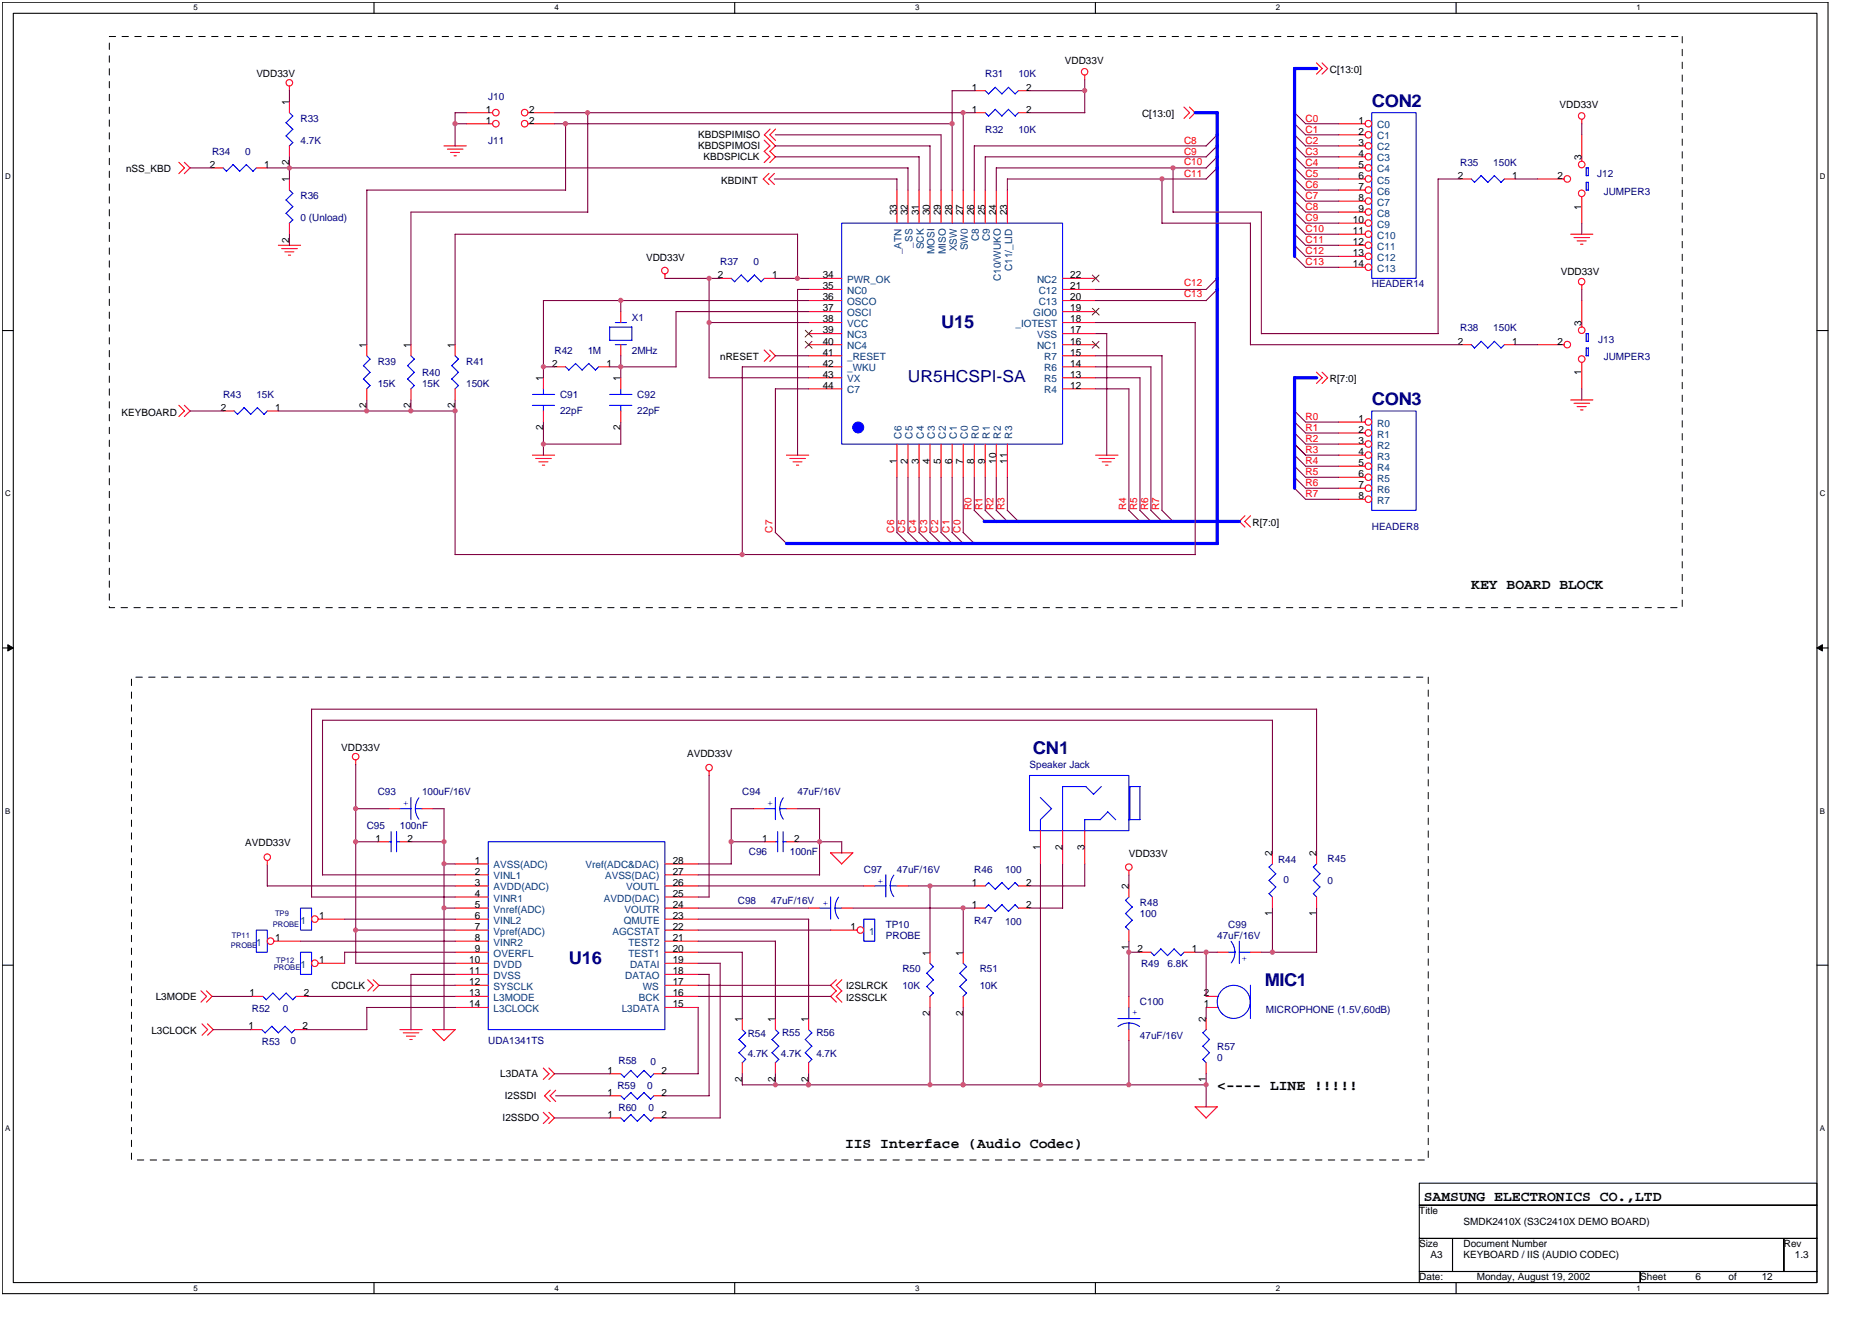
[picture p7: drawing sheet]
<svg xmlns="http://www.w3.org/2000/svg" width="297mm" height="210mm" viewBox="0 0 297 210" stroke-linecap="round" stroke-linejoin="round" font-family="sans-serif">
<path d="M.4 .4h289.7v204.8h-289.7zM2.1 2.1h286.2v201.4h-286.2z" fill="none" stroke="#000" stroke-width=".17"/>
<g fill="#fff">
<path d="M30.7 .5h.7v1.4h-.7z"/>
<path d="M30.7 203.7h.7v1.4h-.7z"/>
</g>
<path d="M59.3 .4v1.7M59.3 203.5v1.7" fill="none" stroke="#000" stroke-width=".17"/>
<g fill="#fff">
<path d="M88 .5h.6v1.4h-.6z"/>
<path d="M88 203.7h.6v1.4h-.6z"/>
</g>
<path d="M116.6 .4v1.7M116.6 203.5v1.7" fill="none" stroke="#000" stroke-width=".17"/>
<g fill="#fff">
<path d="M145.2 .5h.7v1.4h-.7z"/>
<path d="M145.2 203.7h.7v1.4h-.7z"/>
</g>
<path d="M173.8 .4v1.7M173.8 203.5v1.7" fill="none" stroke="#000" stroke-width=".17"/>
<g fill="#fff">
<path d="M202.4 .5h.7v1.4h-.7z"/>
<path d="M202.4 203.7h.7v1.4h-.7z"/>
</g>
<path d="M231 .4v1.7M231 203.5v1.7" fill="none" stroke="#000" stroke-width=".17"/>
<g fill="#fff">
<path d="M259.7 .5h.6v1.4h-.6z"/>
<path d="M259.7 203.7h.6v1.4h-.6z"/>
<path d="M.8 27.3h.9v1.4h-.9z"/>
<path d="M288.7 27.3h.9v1.4h-.9z"/>
<path d="M.8 77.6h.9v1.4h-.9z"/>
<path d="M288.7 77.6h.9v1.4h-.9z"/>
</g>
<path d="M.4 52.4h1.7M288.3 52.4h1.8" fill="none" stroke="#000" stroke-width=".17"/>
<g fill="#fff">
<path d="M.8 128h.8v1.4h-.8z"/>
<path d="M288.7 128h.9v1.4h-.9z"/>
</g>
<path d="M.4 102.8h1.7M288.3 102.8h1.8" fill="none" stroke="#000" stroke-width=".17"/>
<path d="M1.2 102.3l.9 .5-.9 .5zM288.3 102.8l.9-.5v1z" fill="#000" stroke="#000" stroke-width=".16"/>
<g fill="#fff">
<path d="M.8 178.3h.8v1.4h-.8z"/>
<path d="M288.7 178.3h.9v1.4h-.9z"/>
</g>
<path d="M.4 153.1h1.7M288.3 153.1h1.8M225.2 196.5h5.3v5.2h-5.3zM225.2 187.7h63.1v3.5h-63.1zM225.2 191.2h63.1v5.3h-63.1zM230.5 196.5h52.6v5.2h-52.6zM283.1 196.5h5.2v5.2h-5.2zM225.2 201.7h35.1v1.8h-35.1zM260.3 201.7h28v1.8h-28z" fill="none" stroke="#000" stroke-width=".17"/>
<path d="M17.3 5.8h249.6v90.6h-249.6zM20.9 107.4h205.7v76.6h-205.7z" fill="none" stroke="#000" stroke-width=".16" stroke-dasharray="1 1 1 1 1 1 1 1"/>
<g fill="none" stroke="#f00" stroke-width=".17">
<path d="M45.9 13.7v.7M45.9 16.1v1.8M74 17.9h4.2M74 19.6h4.2M83.8 17.9h4.2M83.8 19.6h4.2M154.6 17.9h1.7M154.6 14.4h1.7M161.6 17.9h1.8M161.6 14.4h1.8M172.1 11.9v.8M187.9 17l.9 .9-.9 .9"/>
<path d="M188.7 17l.9 .9-.9 .9M208.9 10l.9 .9-.9 .9M209.8 10l.9 .9-.9 .9M212.4 19.6h4.2M251 18.9v.8M28.4 25.8l.9 .8-.9 1M29.2 25.8l1 .8-1 1M33.6 26.6h1.8M40.7 26.6h1.7M44.2 38.9h3.5M44.7 39.4h2.5M45.2 40h1.4"/>
<path d="M45.9 23.1v1.8M45.9 28.4v1.8M45.9 35.4v1.8M70.5 23.1h3.5M71 23.7h2.5M71.5 24.2h1.4M72 24.7h.4M121.3 22.2l.9 .9-.9 .9M121.3 24l.9 .9-.9 .9M122 27.5l-.9 .9 .9 .9M122.1 22.2l.9 .9-.9 .9M122.1 24l.9 .9-.9 .9"/>
<path d="M122.2 20.5l-.9 .9 .9 .9M122.9 27.5l-.9 .9 .9 .9M123.1 20.5l-.9 .9 .9 .9M142.3 30.2v5.2M144.1 30.2v5.2M145.8 30.2v5.2M147.6 30.2v5.2M149.3 30.2v5.2M151.1 30.2v5.2M152.8 30.2v5.2M154.6 30.2v5.2M156.3 30.2v5.2"/>
<path d="M158.1 30.2v5.2M159.8 30.2v5.2M212.4 38.9h4.2M212.4 37.2h4.2M212.4 23.1h4.2M212.4 26.6h4.2M212.4 28.4h4.2M212.4 21.4h4.2M212.4 24.9h4.2M212.4 30.2h4.2M212.4 31.9h4.2M212.4 33.6h4.2"/>
<path d="M212.4 35.4h4.2M231.7 28.4h1.8M238.7 28.4h1.8M244 28.4h4.2M249.2 37.2h3.5M249.8 37.7h2.4M250.2 38.2h1.5M250.8 38.7h.4M251 21.4v4.2M251 31.2v4.2M45.8 40.5h.3M58.2 54.7v1.7"/>
<path d="M65.2 54.7v1.7M72.2 54.7v1.7M86.2 59.9v1.8M88 58.2h1.7M95 58.2h1.7M98.5 49.4v1.8M98.5 54.7v1.7M98.5 59.9v1.8M105.5 43.5v.7M114.3 44.2h1.7M121.3 55.5l.9 .9-.9 .9M121.3 44.2h1.7"/>
<path d="M122.1 55.5l.9 .9-.9 .9M128.3 58.2h5.3M128.3 59.9h5.3M128.3 56.4h5.3M128.3 54.7h5.3M128.3 52.9h5.3M128.3 51.2h5.3M128.3 49.4h5.3M128.3 47.7h5.3M128.3 45.9h5.3M128.3 44.2h5.3M168.6 58.2h5.3"/>
<path d="M168.6 59.9h5.3M168.6 56.4h5.3M168.6 54.7h5.3M168.6 52.9h5.3M168.6 51.2h5.3M168.6 49.4h5.3M168.6 47.7h5.3M168.6 45.9h5.3M168.6 44.2h5.3M208.9 59l.9 .9-.9 .9M209.8 59l.9 .9-.9 .9M212.4 40.7h4.2"/>
<path d="M212.4 42.4h4.2M231.7 54.7h1.8M238.7 54.7h1.8M244 54.7h4.2M251 45.2v.7M251 47.7v4.2M251 57.5v4.2M28.4 64.3l.9 .9-.9 .9M29.2 64.3l1 .9-1 .9M35.4 65.2h1.8M42.4 65.2h1.8M58.2 61.7v1.8"/>
<path d="M65.2 61.7v1.8M72.2 61.7v1.8M84.5 72.2h3.5M85 72.7h2.5M85.5 73.3h1.4M86.1 73.8h.3M86.2 65.2v1.8M98.5 65.2v1.8M124.8 72.2h3.5M125.3 72.7h2.5M125.8 73.3h1.4M126.4 73.8h.3"/>
<path d="M128.3 61.7h5.3M142.3 70.5v5.2M144.1 70.5v5.2M145.8 70.5v5.2M147.6 70.5v5.2M149.3 70.5v5.2M151.1 70.5v5.2M152.8 70.5v5.2M154.6 70.5v5.2M156.3 70.5v5.2M158.1 70.5v5.2M159.8 70.5v5.2"/>
<path d="M168.6 61.7h5.3M173.9 72.2h3.5M174.4 72.7h2.5M174.9 73.3h1.4M175.4 73.8h.4M212.4 72.2h4.2M212.4 67h4.2M212.4 68.7h4.2M212.4 70.5h4.2M212.4 74h4.2M212.4 75.7h4.2M212.4 77.5h4.2"/>
<path d="M212.4 79.2h4.2M249.2 63.5h3.5M249.8 64h2.4M250.2 64.5h1.5M250.8 65h.4M197.5 81.8l-.8 .9 .8 .9M198.4 81.8l-.9 .9 .9 .9M42.4 136.5v.8M56.4 120.6v.7M59.9 133.6h1.8M61.7 128.3h1.8M63.5 133.6h1.7"/>
<path d="M67 128.3h1.7M72.2 137.1h5.3M72.2 138.8h5.3M105.5 137.1h5.3M105.5 138.8h5.3M112.5 122.3v.8M119.5 128.3h1.8M121.3 133.6h1.7M124.8 133.6h1.7M124.8 128.3h1.7M135.3 135.3l-1.8 1.8M135.3 135.3h-3.5l1.8 1.8"/>
<path d="M165.1 131.8v5.3M168.6 131.8v5.3M172.1 131.8v5.3M179.1 138.1v.7M201.9 135.3v1.8M208.9 135.3v1.8M31.9 157.2l.9 .9-.9 .9M32.8 157.2l.8 .9-.8 .9M40 158.1h1.7M43.5 149.3h4.2M47 158.1h1.7M50.5 145.8h4.2"/>
<path d="M50.5 152.8h4.2M58.3 155.4l.9 .9-.9 .9M59.2 155.4l.9 .9-.9 .9M72.2 144.1h5.3M72.2 159.8h5.3M72.2 158.1h5.3M72.2 151.1h5.3M72.2 149.3h5.3M72.2 145.8h5.3M72.2 147.6h5.3M72.2 140.6h5.3M72.2 142.3h5.3"/>
<path d="M72.2 152.8h5.3M72.2 154.6h5.3M72.2 156.3h5.3M105.5 144.1h5.3M105.5 159.8h5.3M105.5 158.1h5.3M105.5 151.1h5.3M105.5 149.3h5.3M105.5 145.8h5.3M105.5 147.6h5.3M105.5 140.6h5.3M105.5 142.3h5.3"/>
<path d="M105.5 152.8h5.3M105.5 154.6h5.3M105.5 156.3h5.3M128.3 144.1h1.7M131.8 147.6h4.2M132.7 155.4l-.9 .9 .9 .9M132.7 157.2l-.9 .9 .9 .9M133.6 144.1h1.7M133.6 155.4l-.9 .9 .9 .9M133.6 157.2l-.9 .9 .9 .9M137.1 140.6h1.7M142.3 140.6h1.8"/>
<path d="M147.6 151.1v1.7M147.6 158.1v1.7M152.8 151.1v1.7M152.8 158.1v1.7M154.6 144.1h1.7M154.6 140.6h1.7M161.6 144.1h1.8M161.6 140.6h1.8M179.1 140.6v1.7M179.1 147.6v1.7M179.1 158.1v1.7M180.9 151.1h1.7"/>
<path d="M187.9 151.1h1.7M191.4 159.8h1.7M191.4 158.1h1.7M193.1 151.1h1.8M198.4 151.1h1.7M201.9 142.3v1.8M208.9 142.3v1.8M32.1 162.4l.8 1-.8 .8M32.9 162.4l.9 1-.9 .8M39.8 163.4h1.7M46.8 163.4h1.7M63.5 163.4h3.5"/>
<path d="M64 163.9h2.5M64.5 164.4h1.4M65 164.9h.4M68.7 163.3l1.7 1.8 1.8-1.7M68.7 163.4h3.5M86.2 176.5l.9 .9-.9 .9M86.2 169.5l.9 .9-.9 .9M87.1 176.5l.9 .9-.9 .9M87.1 169.5l.9 .9-.9 .9M87.3 173l-.9 .9 .9 .9M88.2 173l-.9 .9 .9 .9M96.7 170.4h1.8"/>
<path d="M96.7 173.9h1.8M96.7 177.4h1.8M103.8 170.4h1.7M103.8 173.9h1.7M103.8 177.4h1.7M117.8 161.6v1.8M117.8 168.6v1.8M123 161.6v1.8M123 168.6v1.8M128.3 161.6v1.8M128.3 168.6v1.8M179.1 163.4v1.7"/>
<path d="M189.6 175.6l1.8 1.8M189.6 175.6h3.6l-1.8 1.8M191.4 161.6v1.8M191.4 168.6v1.8"/>
<circle cx="45.9" cy="13.1" r=".52"/>
<circle cx="78.7" cy="19.6" r=".52"/>
<circle cx="78.7" cy="17.9" r=".52"/>
<circle cx="83.2" cy="19.6" r=".52"/>
<circle cx="83.2" cy="17.9" r=".52"/>
<circle cx="172.1" cy="11.4" r=".52"/>
<circle cx="217.1" cy="19.6" r=".52"/>
<circle cx="251" cy="18.4" r=".52"/>
<circle cx="217.1" cy="24.9" r=".52"/>
<circle cx="217.1" cy="21.4" r=".52"/>
<circle cx="217.1" cy="33.6" r=".52"/>
<circle cx="217.1" cy="31.9" r=".52"/>
<circle cx="217.1" cy="38.9" r=".52"/>
<circle cx="217.1" cy="28.4" r=".52"/>
<circle cx="217.1" cy="35.4" r=".52"/>
<circle cx="217.1" cy="26.6" r=".52"/>
<circle cx="217.1" cy="37.2" r=".52"/>
<circle cx="217.1" cy="23.1" r=".52"/>
<circle cx="217.1" cy="30.1" r=".52"/>
<circle cx="248.7" cy="28.4" r=".52"/>
<circle cx="251" cy="30.7" r=".52"/>
<circle cx="251" cy="26.1" r=".52"/>
<circle cx="105.5" cy="42.9" r=".52"/>
<circle cx="217.1" cy="42.4" r=".52"/>
<circle cx="217.1" cy="40.7" r=".52"/>
<circle cx="248.7" cy="54.7" r=".52"/>
<circle cx="251" cy="44.7" r=".52"/>
<circle cx="251" cy="52.4" r=".52"/>
<circle cx="251" cy="57" r=".52"/>
<circle cx="217.1" cy="72.2" r=".52"/>
<circle cx="217.1" cy="79.2" r=".52"/>
<circle cx="217.1" cy="70.4" r=".52"/>
<circle cx="217.1" cy="67" r=".52"/>
<circle cx="217.1" cy="77.5" r=".52"/>
<circle cx="217.1" cy="68.7" r=".52"/>
<circle cx="217.1" cy="74" r=".52"/>
<circle cx="217.1" cy="75.7" r=".52"/>
<circle cx="42.4" cy="136" r=".52"/>
<circle cx="56.4" cy="120" r=".52"/>
<circle cx="112.5" cy="121.8" r=".52"/>
<circle cx="179.1" cy="137.6" r=".52"/>
<circle cx="42.9" cy="149.3" r=".52"/>
<circle cx="50" cy="145.8" r=".52"/>
<circle cx="50" cy="152.8" r=".52"/>
<circle cx="136.5" cy="147.6" r=".52"/>
</g>
<g fill="none" stroke="#00f" stroke-width=".17">
<path d="M45.9 17.9l.6 .5M46.5 18.4l-1.1 1.1 1.1 1M156.3 17.9l.6 .5M156.3 14.4l.6 .5M156.9 18.4l1-1.1 1.1 1.1M156.9 14.9l1-1.1 1.1 1.1M159 18.4l1-1.1 1.1 1.1M159 14.9l1-1.1 1.1 1.1M161.6 17.9l-.5 .5M161.6 14.4l-.5 .5M217.7 17.9h7v26.3h-7zM35.4 26.6l.5 .6"/>
<path d="M37 26.1l1 1.1M37 26.1l-1.1 1.1M40.7 26.6l-.6 .6-1-1.1-1.1 1.1M45.4 33.8l1.1 1.1M45.9 30.2l.6 .5M46.5 30.7l-1.1 1 1.1 1.1M46.5 32.8l-1.1 1.1M46.5 34.9l-.6 .5M46.5 20.5l-1.1 1.1 1.1 1M46.5 22.6l-.6 .6M133.6 35.4h35v35.1h-35zM233.4 28.4l.6 .5"/>
<path d="M235 27.8l1.1 1.1M235 27.9l-1.1 1M237.1 27.8l1.1 1.1M237.1 27.9l-1 1M238.7 28.4l-.5 .5M251.7 30.2h.3M251.7 26.6h.3M251.7 26.6v1.3h.3M252 26.6v1.3M252 28.9v1.3M252 28.9h-.3v1.3M57.7 58l1 1.1"/>
<path d="M58.2 56.4l.5 .6M58.7 57l-1 1M58.7 59.1l-1 1M64.7 58l1.1 1.1M65.2 56.4l.6 .6M65.7 57l-1 1M65.7 59.1l-1 1 1.1 1.1M71.7 58l1.1 1.1M72.2 56.4l.6 .6M72.7 57l-1 1M72.7 59.1l-1 1 1.1 1.1-.6 .5M89.7 58.2l.6 .5"/>
<path d="M91.3 57.7l1.1 1M91.3 57.7l-1.1 1M93.4 57.7l1.1 1M93.4 57.7l-1.1 1M95 58.2l-.5 .5M96.7 51.9h3.6v2.1M96.7 54h3.6M96.7 51.9v2.1M97.6 54.7h1.8M97.6 51.2h1.8M117.6 43.6l1 1.1 1.1-1.1M117.6 43.6l-1.1 1.1-.5-.6"/>
<path d="M119.7 43.6l1 1.1 .6-.5M235 54.1l1.1 1.1 1-1M235 54.2l-1.1 1-.5-.5M237.1 54.1l1.1 1.1 .5-.5M251.7 52.9h.3v1.3M251.7 52.9v1.3M251.7 55.2v1.2M251.7 55.2h.3M251.7 54.2h.3M252 55.2v1.3l-.3-.1M37.1 65.2l.6 .5M38.7 64.7l1.1 1"/>
<path d="M38.7 64.7l-1 1.1M40.8 64.7l1.1 1M40.8 64.7l-1 1.1M42.4 65.2l-.5 .6M57.7 60.1l1 1.1M58.7 61.2l-.5 .5M65.7 61.2l-.5 .5M84.5 64.3h3.5M84.5 62.6h3.5M86.2 61.7v.9M86.2 64.3v.9M96.7 64.3h3.6"/>
<path d="M96.7 62.6h3.6M98.5 61.7v.9M98.5 64.3v.9M217.7 65.2h7v15.8h-7zM61.7 133.6h.4M62.1 131.9v3.2M62.9 133.6h.6M62.9 131.9v3.2M63.5 128.3h1.7M65.2 126.5v3.5M65.9 128.3h1.1M66.5 126.6a2.83 2.83 0 0 0 0 3.4"/>
<path d="M77.5 133.6h28v29.8h-28zM121.3 128.3h1.8M123 133.6h.4M123 126.5v3.5M123.4 131.9v3.2M123.7 128.3h1.1M124.2 133.6h.6M124.3 131.9v3.2M124.3 126.6a2.83 2.83 0 0 0 0 3.4M140.6 138.8v3.5M141.8 138.8l-.4 1-.1 .7 .1 .8 .4 1M163.4 123h15.7v8.8h-15.7z"/>
<path d="M165.1 126.5l1.8 1.8M166.9 128.3l-1.8 1.7v1.8M172.1 130h2.5M172.1 130v1.8M172.3 124.8l1.2 1.2 1.2-1.2M172.3 124.8h-3.7v7M174.6 130.1l1.2-1.3 1.2 1.3M179.3 124.8h1.6M179.3 124.8v5.3M180.9 124.8v5.2h-1.8M201.4 139.7l1 1M201.9 137l-.5 .6 1 1"/>
<path d="M202.5 138.6l-1.1 1.1M208.4 139.7l1 1M208.4 137.6l1 1M208.9 137l-.5 .6M209.5 138.6l-1.1 1.1M40.7 147.6h1.7v3.5h-1.7zM43.3 157.5l-1 1.1-.6-.5M45.4 157.6l1.1 1M45.4 157.5l-1 1.1-1.1-1M47 158.1l-.5 .5M47.7 144.1h1.7v3.5h-1.7zM47.7 151.1h1.7v3.5h-1.7z"/>
<path d="M130 144.1h1.8M131.8 142.3v3.5M132.5 144.1h1.1M133.1 142.3a2.86 2.86 0 0 0 0 3.5M137.1 145.8h1.7v3.5h-1.7zM138.8 140.6h1.8M141.3 140.6h1M147.1 154.4l1 1.1M147.6 152.8l.5 .6M148.1 153.4l-1.1 1M148.1 155.5l-1.1 1 1.1 1.1M148.1 157.6l-.6 .5"/>
<path d="M152.3 154.4l1.1 1.1M152.3 156.5l1.1 1.1M152.8 152.8l.6 .6M153.4 153.4l-1.1 1M153.4 155.5l-1.1 1M153.4 157.6l-.6 .5M156.9 143.5l1 1.1M156.9 143.5l-.6 .6M156.9 140l-.6 .6M159 143.5l1 1.1M159 143.5l-1.1 1.1M161.1 143.5l.5 .6"/>
<path d="M161.1 140l.5 .6M161.1 143.5l-1.1 1.1M161.1 140l-1.1 1.1-1-1.1-1.1 1.1-1-1.1M178.6 144.9l1.1 1.1M178.6 142.8l1.1 1.1M179.1 159.8v1.8M179.1 142.3l-.5 .5M179.7 146l-1.1 1 .5 .6M179.7 143.9l-1.1 1M182.6 151.1l.5 .5M184.2 150.5l1.1 1.1 1-1 1.1 1 .5-.5M184.2 150.6l-1.1 1"/>
<path d="M193.1 159.8h.2M193.1 158.1h.2M194.9 151.1h1.1M195.3 149.3l.4 .7 .3 1-.1 .8-.5 1M196.6 151.1h1.8M196.7 149.3v3.6M198.4 156.3v5.3M202.5 140.7l-1.1 1.1 .5 .5M208.4 141.8l.5 .5M209.5 140.7l-1.1 1.1M43.1 162.8l1.1 1.1M43.2 162.8l-1.1 1.1-.6-.5"/>
<path d="M45.2 162.8l1.1 1.1 .5-.6M45.2 162.8l-1 1.1M98.5 170.4l.6 .5M98.5 173.9l.6 .5M98.5 177.4l.6 .5M100.1 169.8l1 1.1M100.1 173.3l1 1.1M100.1 176.8l1 1.1M100.1 169.8l-1.1 1.1M100.1 173.3l-1.1 1.1M100.1 176.8l-1.1 1.1M102.2 169.8l1.1 1.1"/>
<path d="M102.2 173.3l1.1 1.1M102.2 176.8l1.1 1.1 .5-.6M102.2 169.8l-1.1 1.1M102.2 173.3l-1.1 1.1M102.2 176.8l-1.1 1.1M103.8 170.3l-.6 .6M103.8 173.8l-.6 .6M117.3 164.9l1 1.1M117.3 167l1 1.1M117.8 163.4l.5 .5-1.1 1M118.3 166l-1.1 1M118.3 168.1l-.5 .5"/>
<path d="M122.5 167l1.1 1.1M123 163.4l.6 .5-1.1 1 1.1 1.1M123.6 166l-1.1 1M123.6 168.1l-.6 .5M127.8 167l1 1.1M128.3 163.4l.5 .5M128.8 163.9l-1 1 1 1.1M128.8 166l-1 1M128.8 168.1l-.5 .5M177.4 161.6h3.5M177.4 162.9a2.86 2.86 0 0 1 3.4 0M179.1 162.3v1.1"/>
<path d="M190.9 168.1l.5 .5M190.9 166l1 1-1 1.1M190.9 163.8l1 1.1M191.4 163.3l-.5 .6M191.9 164.9l-1 1.1"/>
<circle cx="195.8" cy="159" r="2.63"/>
</g>
<circle cx="136.2" cy="67.8" r=".86" fill="#00f" stroke="#00f" stroke-width=".17"/>
<path d="M127.8 52.4l1.1 1.1M127.8 54.2l1.1 1M128.8 52.4l-1 1.1M128.8 54.2l-1 1M173.3 54.2l1.1 1M173.3 48.9l1.1 1.1M173.3 43.6l1.1 1.1M174.4 54.2l-1.1 1M174.4 48.9l-1.1 1.1M174.4 43.6l-1.1 1.1" fill="none" stroke="#804000" stroke-width=".16"/>
<g fill="none" stroke="#800040" stroke-width=".17">
<path d="M45.9 14.4v1.7M72.2 19.6h1.8M74 17.9h-1.8v5.3M88 19.6h63.1M88 17.9h66.6M89.7 19.6v10.6M93.3 17.9v15.8M152.8 17.9v12.3M154.6 14.4h-3.5v15.8M163.4 14.4h8.7M172.1 12.6v5.3h-8.7M205.4 19.6l1.8 1.8h5.2"/>
<path d="M205.4 17.9l1.8 1.7h5.2M251 19.6v1.8M30.2 26.6h3.5M42.4 26.6h101.7v3.6M45.9 24.9v3.5M45.9 37.2v1.7M89.8 30.2h-31.6v24.5M93.3 33.6h-28.1v21.1M122.9 28.4h19.4v1.8M123 21.4h26.3v8.8M123 23.1h24.6M123 24.9h22.9"/>
<path d="M126.5 37.2v7M126.6 37.2h-54.4v17.5M145.8 24.9v5.3M147.6 23.1v7.1M184.4 28.4v7h14v19.3h33.3M186.1 33.6h14.1M186.1 26.6v7.1M191.4 23.1h-36.8v7.1M191.4 24.9h-35.1v5.3M191.4 26.6h-33.3v3.6M191.4 28.4h-31.6v1.8M193.1 26.6l-1.7 1.8"/>
<path d="M193.1 24.9l-1.7 1.8M193.1 23.1l-1.7 1.8M193.1 21.4l-1.7 1.8M200.1 33.6v19.4M205.4 38.9l1.8 1.8h5.2M205.4 37.1l1.8 1.8h5.2M205.4 35.4l1.8 1.8h5.2M205.4 33.6l1.8 1.8h5.2M205.4 31.9l1.8 1.7h5.2M205.4 30.1l1.8 1.8h5.2M205.4 28.4l1.8 1.8h5.2M205.4 26.6l1.8 1.8h5.2"/>
<path d="M205.4 24.9l1.8 1.7h5.2M205.4 23.1l1.8 1.8h5.2M205.4 21.4l1.8 1.7h5.2M231.7 28.4h-3.5v24.6M240.5 28.4h3.5M251 35.4v1.8M86.2 58.2h1.8M96.7 58.2h10.6M98.5 47.7v1.8M98.5 56.4v3.6M105.5 44.2h8.8M112.5 44.2v15.7h15.8"/>
<path d="M112.5 51.2h15.8M123 44.2h5.3M123 56.4h5.3M128.3 45.9h-1.8v26.3M128.3 47.7h-42.1v12.3M128.3 49.4h-21v8.8M128.3 58.2h-10.5v29.8M173.9 45.9h17.5M173.9 47.7h17.5M173.9 58.2h8.7v22.8M173.9 59.9h7v21.1M173.9 56.4h10.5v24.6"/>
<path d="M173.9 52.9h1.7M173.9 51.2h15.8l-.1 36.8h-117.4v-24.5M175.6 52.9v19.3M193.1 45.9l-1.7 1.8M193.1 44.2l-1.7 1.7M200.1 52.9h28.1M205.4 40.7l1.8 1.7h5.2M240.5 54.7h3.5M251 45.9v1.8M30.2 65.2h5.2M44.2 65.2h28M58.2 63.5v1.7"/>
<path d="M65.2 63.5v1.7M86.2 67v5.2M86.2 70.5h12.3M98.5 67v3.5M128.3 61.7h-5.3v22.8M142.3 75.7v8.8M144.1 75.7v8.8M145.8 75.7v8.8M147.6 75.7v8.8M149.3 75.7v8.8M151.1 75.7v8.8M152.8 75.7v8.8"/>
<path d="M154.6 75.7v5.3M156.3 75.7v5.3M158.1 75.7v5.3M159.8 75.7v5.3M173.9 61.7h5.2v19.3M205.4 65.2l1.8 1.8h5.2M205.4 66.9l1.8 1.8h5.2M205.4 68.7l1.8 1.8h5.2M205.4 70.4l1.8 1.8h5.2M205.4 72.2l1.8 1.8h5.2M205.4 73.9l1.8 1.8h5.2M205.4 75.7l1.8 1.8h5.2"/>
<path d="M205.4 77.4l1.8 1.8h5.2M251 61.7v1.8M123 84.5l1.8 1.7M142.3 84.5l1.8 1.7M144.1 84.5l1.7 1.7M145.8 84.5l1.8 1.7M147.5 84.5l1.8 1.7M149.3 84.5l1.8 1.7M151.1 84.5l1.7 1.7M152.8 84.5l1.8 1.7M154.6 81l1.7 1.7M156.3 81l1.8 1.7"/>
<path d="M158.1 81l1.7 1.7M159.8 81l1.8 1.7M179.1 81l1.8 1.7M180.9 81l1.7 1.7M182.6 81l1.8 1.7M184.4 81l1.7 1.7M208.9 112.5v22.8M208.9 112.5h-159.5v29.8h22.8M42.4 137.2v3.4M51.2 138.8h21M56.4 121.3v31.6l15.8-.1M56.4 133.6h3.6"/>
<path d="M56.4 128.3h5.3M65.2 133.6h5.3M68.7 128.3h1.8M70.5 128.3v35.1M70.5 137.1h1.7M110.8 138.8h19.3M112.5 123v19.3M116 133.6h5.3M119.6 128.3h-3.6l.1 8.8h-5.3M126.5 133.6h7.1v1.7M126.5 128.3h3.6M130 128.3v10.5"/>
<path d="M165.1 137.1v35M168.6 137.1v7M172.1 137.1v3.5M179.1 138.8v1.8M201.9 135.3v-21h-150.7v24.5M33.6 158.1h6.4M42.4 140.6h29.8M47.7 149.3h24.5M48.7 158.1h23.5M54.7 151.1h17.5M54.7 151.1v1.7M54.7 145.8h17.5"/>
<path d="M56.4 147.6h15.8M60.1 156.3h12.1M70.5 144.1h1.7M72.2 154.6h-7v8.8M72.2 159.8h-14v3.6M110.8 149.3h12.2v12.3M110.8 151.1h7M110.8 147.6h21M110.8 158.1h21M110.8 140.6h26.3M110.8 152.8h3.5M110.8 159.8v10.6h-5.3"/>
<path d="M110.8 144.1h17.5M110.8 154.6h1.7M110.8 142.3h1.7M110.8 145.8h17.5M110.8 156.3h21M112.5 154.6v19.3M114.3 152.8v24.6h-8.8M117.8 151.1v10.5M128.3 145.8v15.8M135.3 144.1h19.3M144.1 140.6h10.5M147.6 140.6v10.5"/>
<path d="M147.6 159.8v12.3M152.8 144.1v7M152.8 159.8v12.3M163.4 140.6h8.7M163.4 144.1h5.2M179.1 151.1h1.8M179.1 149.3v8.8M189.6 151.1h3.6M191.4 151.1v7M191.4 159.8v1.8M200.1 151.1h8.8M201.9 144.1v7"/>
<path d="M208.9 144.1v7M33.8 163.4h6M48.5 163.4h9.7M88 177.4h8.8M88 170.4h8.8M88.2 173.9h8.6M105.5 173.9h7M117.8 170.4v1.7h73.6M123 170.4v1.7M128.3 170.4v1.7M179.1 165.1v7M191.4 170.4v5.2"/>
</g>
<path d="M189.6 17.9h3.5v68.3h-68.3M208.9 10.9h-3.5v29.8M205.4 59.9v17.6M205.4 59.9h3.5M156.2 82.7h40.5" fill="none" stroke="#00f" stroke-width=".51"/>
<g fill="#f0f" stroke="#f0f" stroke-width=".17">
<circle cx="98.5" cy="47.7" r=".35"/>
<circle cx="86.2" cy="58.2" r=".34"/>
<circle cx="126.5" cy="44.2" r=".34"/>
<circle cx="45.9" cy="26.6" r=".35"/>
<circle cx="186.1" cy="26.6" r=".35"/>
<circle cx="98.5" cy="58.2" r=".35"/>
<circle cx="58.2" cy="65.2" r=".34"/>
<circle cx="152.8" cy="172.1" r=".34"/>
<circle cx="201.9" cy="151.1" r=".34"/>
<circle cx="165.1" cy="172.1" r=".34"/>
<circle cx="147.6" cy="140.6" r=".34"/>
<circle cx="128.3" cy="172.1" r=".34"/>
<circle cx="191.4" cy="172.1" r=".34"/>
<circle cx="70.5" cy="133.5" r=".34"/>
<circle cx="123" cy="172.1" r=".34"/>
<circle cx="70.5" cy="137" r=".34"/>
<circle cx="70.5" cy="144.1" r=".34"/>
<circle cx="179.1" cy="172.1" r=".34"/>
<circle cx="152.8" cy="144.1" r=".34"/>
<circle cx="191.4" cy="151.1" r=".34"/>
<circle cx="179.1" cy="151.1" r=".34"/>
<circle cx="147.6" cy="172.1" r=".34"/>
<circle cx="130" cy="133.5" r=".34"/>
<circle cx="184.4" cy="28.4" r=".34"/>
<circle cx="112.5" cy="51.2" r=".34"/>
<circle cx="56.4" cy="133.5" r=".34"/>
<circle cx="56.4" cy="147.6" r=".34"/>
<circle cx="56.4" cy="128.3" r=".34"/>
<circle cx="172.1" cy="14.4" r=".34"/>
<circle cx="112.5" cy="44.2" r=".34"/>
<circle cx="72.2" cy="65.2" r=".35"/>
<circle cx="117.8" cy="88" r=".34"/>
<circle cx="65.2" cy="65.2" r=".34"/>
<circle cx="93.2" cy="17.9" r=".34"/>
<circle cx="72.2" cy="19.6" r=".35"/>
<circle cx="89.7" cy="19.6" r=".35"/>
<circle cx="152.8" cy="17.9" r=".34"/>
<circle cx="86.2" cy="70.5" r=".34"/>
<circle cx="151.1" cy="19.6" r=".35"/>
<circle cx="116" cy="133.5" r=".35"/>
</g>
<g font-size="2.8" fill="#000080">
<text x="217.7" y="17">CON2</text>
<text x="149.3" y="52">U15</text>
<text x="217.7" y="64.3">CON3</text>
<text x="163.9" y="119.7">CN1</text>
<text x="90.3" y="153">U16</text>
<text x="200.7" y="156.5">MIC1</text>
</g>
<text font-size="2.6" fill="#000080" x="144.1" y="60.6">UR5HCSPI-SA</text>
<g font-size="2.3">
<text x="233.5" y="93.4">KEY BOARD BLOCK</text>
<text x="193.1" y="173">&lt;---- LINE !!!!!</text>
<text x="134.1" y="182.1">IIS Interface (Audio Codec)</text>
<text x="225.9" y="190.5">SAMSUNG ELECTRONICS CO.,LTD</text>
</g>
<g font-size="1.6">
<text x="169" y="10.2">VDD33V</text>
<text x="211" y="11.6">C[13:0]</text>
<text x="40.7" y="12.3">VDD33V</text>
<text x="45.9" y="16.7" transform="rotate(-90 45.9 16.7)">1</text>
<text x="77.1" y="17.9">1</text>
<text x="84" y="17.9">2</text>
<text x="154.2" y="17.9">1</text>
<text x="154.2" y="14.4">1</text>
<text x="162.8" y="17.9">2</text>
<text x="162.8" y="14.4">2</text>
<text x="247.5" y="17.2">VDD33V</text>
<text x="77.1" y="19.6">1</text>
<text x="84" y="19.6">2</text>
<text x="110.8" y="23.7">KBDSPIMOSI</text>
<text x="110.8" y="21.9">KBDSPIMISO</text>
<text x="181.2" y="18.6">C[13:0]</text>
<text x="215.6" y="19.6">1</text>
<text x="215.6" y="21.4">2</text>
<text x="215.6" y="23.1">3</text>
<text x="20" y="27.4">nSS_KBD</text>
<text x="33.3" y="26.6">2</text>
<text x="41.9" y="26.6">1</text>
<text x="45.9" y="28.9" transform="rotate(-90 45.9 28.9)">1</text>
<text x="45.9" y="26.2" transform="rotate(-90 45.9 26.2)">2</text>
<text x="111.6" y="25.4">KBDSPICLK</text>
<text x="114.4" y="29.1">KBDINT</text>
<text x="215.6" y="24.9">4</text>
<text x="215.6" y="26.6">5</text>
<text x="215.6" y="28.4">6</text>
<text x="231.3" y="28.4">2</text>
<text x="239.9" y="28.4">1</text>
<text x="247.1" y="28.4">2</text>
<text x="251" y="25.4" transform="rotate(-90 251 25.4)">3</text>
<text x="142.3" y="34.2" transform="rotate(-90 142.3 34.2)">33</text>
<text x="144.1" y="34.2" transform="rotate(-90 144.1 34.2)">32</text>
<text x="145.8" y="34.2" transform="rotate(-90 145.8 34.2)">31</text>
<text x="147.5" y="34.2" transform="rotate(-90 147.5 34.2)">30</text>
<text x="149.3" y="34.2" transform="rotate(-90 149.3 34.2)">29</text>
<text x="151.1" y="34.2" transform="rotate(-90 151.1 34.2)">28</text>
<text x="152.8" y="34.2" transform="rotate(-90 152.8 34.2)">27</text>
<text x="154.6" y="34.2" transform="rotate(-90 154.6 34.2)">26</text>
<text x="156.3" y="34.2" transform="rotate(-90 156.3 34.2)">25</text>
<text x="158.1" y="34.2" transform="rotate(-90 158.1 34.2)">24</text>
<text x="159.8" y="34.2" transform="rotate(-90 159.8 34.2)">23</text>
<text x="214.7" y="35.4">10</text>
<text x="215.6" y="30.1">7</text>
<text x="215.6" y="31.9">8</text>
<text x="215.6" y="33.6">9</text>
<text x="251" y="33.2" transform="rotate(-90 251 33.2)">1</text>
<text x="45.9" y="38.5" transform="rotate(-90 45.9 38.5)">2</text>
<text x="102.5" y="41.4">VDD33V</text>
<text x="214.7" y="37.1">11</text>
<text x="214.7" y="38.9">12</text>
<text x="214.7" y="40.7">13</text>
<text x="113.9" y="44.1">2</text>
<text x="122.5" y="44.1">1</text>
<text x="130.5" y="44.1">34</text>
<text x="130.5" y="45.9">35</text>
<text x="130.5" y="47.7">36</text>
<text x="169.8" y="47.7">20</text>
<text x="169.8" y="45.9">21</text>
<text x="169.8" y="44.1">22</text>
<text x="214.7" y="42.4">14</text>
<text x="247.6" y="43.7">VDD33V</text>
<text x="130.5" y="49.4">37</text>
<text x="130.5" y="51.2">38</text>
<text x="130.5" y="52.9">39</text>
<text x="169.8" y="52.9">17</text>
<text x="169.8" y="51.2">18</text>
<text x="169.8" y="49.4">19</text>
<text x="251" y="51.7" transform="rotate(-90 251 51.7)">3</text>
<text x="58.2" y="55.2" transform="rotate(-90 58.2 55.2)">1</text>
<text x="65.2" y="55.2" transform="rotate(-90 65.2 55.2)">1</text>
<text x="72.2" y="55.2" transform="rotate(-90 72.2 55.2)">1</text>
<text x="87.6" y="58.2">2</text>
<text x="96.2" y="58.2">1</text>
<text x="114.3" y="57.2">nRESET</text>
<text x="130.5" y="54.7">40</text>
<text x="130.5" y="56.4">41</text>
<text x="130.5" y="58.2">42</text>
<text x="130.5" y="59.9">43</text>
<text x="169.8" y="59.9">13</text>
<text x="169.8" y="58.2">14</text>
<text x="169.8" y="56.4">15</text>
<text x="169.8" y="54.7">16</text>
<text x="231.3" y="54.7">2</text>
<text x="239.9" y="54.7">1</text>
<text x="247.1" y="54.7">2</text>
<text x="251" y="59.5" transform="rotate(-90 251 59.5)">1</text>
<text x="19.3" y="65.9">KEYBOARD</text>
<text x="35" y="65.2">2</text>
<text x="43.6" y="65.2">1</text>
<text x="58.2" y="64.8" transform="rotate(-90 58.2 64.8)">2</text>
<text x="65.2" y="64.8" transform="rotate(-90 65.2 64.8)">2</text>
<text x="72.2" y="64.8" transform="rotate(-90 72.2 64.8)">2</text>
<text x="86.2" y="60.5" transform="rotate(-90 86.2 60.5)">1</text>
<text x="98.5" y="60.5" transform="rotate(-90 98.5 60.5)">1</text>
<text x="130.5" y="61.7">44</text>
<text x="169.8" y="61.7">12</text>
<text x="211" y="60.7">R[7:0]</text>
<text x="86.2" y="68.3" transform="rotate(-90 86.2 68.3)">2</text>
<text x="98.5" y="68.3" transform="rotate(-90 98.5 68.3)">2</text>
<text x="215.6" y="66.9">1</text>
<text x="215.6" y="68.7">2</text>
<text x="215.6" y="70.4">3</text>
<text x="142.3" y="73.5" transform="rotate(-90 142.3 73.5)">1</text>
<text x="144.1" y="73.5" transform="rotate(-90 144.1 73.5)">2</text>
<text x="145.8" y="73.5" transform="rotate(-90 145.8 73.5)">3</text>
<text x="147.5" y="73.5" transform="rotate(-90 147.5 73.5)">4</text>
<text x="149.3" y="73.5" transform="rotate(-90 149.3 73.5)">5</text>
<text x="151.1" y="73.5" transform="rotate(-90 151.1 73.5)">6</text>
<text x="152.8" y="73.5" transform="rotate(-90 152.8 73.5)">7</text>
<text x="154.6" y="73.5" transform="rotate(-90 154.6 73.5)">8</text>
<text x="156.3" y="73.5" transform="rotate(-90 156.3 73.5)">9</text>
<text x="158.1" y="73.5" transform="rotate(-90 158.1 73.5)">10</text>
<text x="159.8" y="73.5" transform="rotate(-90 159.8 73.5)">11</text>
<text x="215.6" y="72.2">4</text>
<text x="215.6" y="73.9">5</text>
<text x="215.6" y="75.7">6</text>
<text x="215.6" y="77.4">7</text>
<text x="198.7" y="83.5">R[7:0]</text>
<text x="215.6" y="79.2">8</text>
<text x="54.2" y="119.2">VDD33V</text>
<text x="109" y="120.1">AVDD33V</text>
<text x="38.9" y="134.3">AVDD33V</text>
<text x="59.6" y="133.5">1</text>
<text x="64.7" y="133.5">2</text>
<text x="75.3" y="137">1</text>
<text x="106.7" y="137">28</text>
<text x="120.9" y="133.5">1</text>
<text x="126" y="133.5">2</text>
<text x="165.1" y="134.9" transform="rotate(-90 165.1 134.9)">1</text>
<text x="168.6" y="134.9" transform="rotate(-90 168.6 134.9)">2</text>
<text x="172.1" y="134.9" transform="rotate(-90 172.1 134.9)">3</text>
<text x="179.1" y="136">VDD33V</text>
<text x="201.9" y="135.8" transform="rotate(-90 201.9 135.8)">2</text>
<text x="208.9" y="135.8" transform="rotate(-90 208.9 135.8)">2</text>
<text x="75.3" y="138.8">2</text>
<text x="75.3" y="140.5">3</text>
<text x="75.3" y="142.3">4</text>
<text x="106.7" y="142.3">25</text>
<text x="106.7" y="140.5">26</text>
<text x="106.7" y="138.8">27</text>
<text x="154.2" y="140.5">1</text>
<text x="162.8" y="140.5">2</text>
<text x="179.1" y="141.1" transform="rotate(-90 179.1 141.1)">2</text>
<text x="43.6" y="149.3">1</text>
<text x="50.7" y="145.8">1</text>
<text x="75.3" y="144.1">5</text>
<text x="75.3" y="145.8">6</text>
<text x="75.3" y="147.5">7</text>
<text x="75.3" y="149.3">8</text>
<text x="106.7" y="149.3">21</text>
<text x="106.7" y="147.5">22</text>
<text x="106.7" y="145.8">23</text>
<text x="106.7" y="144.1">24</text>
<text x="135" y="147.5">1</text>
<text x="154.2" y="144.1">1</text>
<text x="162.8" y="144.1">2</text>
<text x="201.9" y="145.4" transform="rotate(-90 201.9 145.4)">1</text>
<text x="208.9" y="145.4" transform="rotate(-90 208.9 145.4)">1</text>
<text x="50.7" y="152.8">1</text>
<text x="74.5" y="152.8">10</text>
<text x="74.5" y="154.6">11</text>
<text x="75.3" y="151.1">9</text>
<text x="106.7" y="154.6">18</text>
<text x="106.7" y="152.8">19</text>
<text x="106.7" y="151.1">20</text>
<text x="147.5" y="151.6" transform="rotate(-90 147.5 151.6)">1</text>
<text x="152.8" y="151.6" transform="rotate(-90 152.8 151.6)">1</text>
<text x="179.1" y="150.7" transform="rotate(-90 179.1 150.7)">1</text>
<text x="180.5" y="151.1">2</text>
<text x="189.1" y="151.1">1</text>
<text x="24.7" y="158.6">L3MODE</text>
<text x="39.6" y="158.1">1</text>
<text x="48.2" y="158.1">2</text>
<text x="52.6" y="156.9">CDCLK</text>
<text x="74.5" y="156.3">12</text>
<text x="74.5" y="158.1">13</text>
<text x="74.5" y="159.8">14</text>
<text x="106.7" y="159.8">15</text>
<text x="106.7" y="158.1">16</text>
<text x="106.7" y="156.3">17</text>
<text x="134.3" y="156.9">I2SLRCK</text>
<text x="134.3" y="158.8">I2SSCLK</text>
<text x="147.5" y="161.2" transform="rotate(-90 147.5 161.2)">2</text>
<text x="152.8" y="161.2" transform="rotate(-90 152.8 161.2)">2</text>
<text x="191" y="159.8">1</text>
<text x="191" y="158.1">2</text>
<text x="24" y="164.1">L3CLOCK</text>
<text x="39.4" y="163.3">1</text>
<text x="48" y="163.3">2</text>
<text x="117.8" y="162.1" transform="rotate(-90 117.8 162.1)">1</text>
<text x="123" y="162.1" transform="rotate(-90 123 162.1)">1</text>
<text x="128.3" y="162.1" transform="rotate(-90 128.3 162.1)">1</text>
<text x="191.4" y="162.1" transform="rotate(-90 191.4 162.1)">2</text>
<text x="79.4" y="170.9">L3DATA</text>
<text x="96.4" y="170.3">1</text>
<text x="96.4" y="173.8">1</text>
<text x="105" y="170.3">2</text>
<text x="105" y="173.8">2</text>
<text x="117.8" y="171.7" transform="rotate(-90 117.8 171.7)">2</text>
<text x="123" y="171.7" transform="rotate(-90 123 171.7)">2</text>
<text x="128.3" y="171.7" transform="rotate(-90 128.3 171.7)">2</text>
<text x="191.4" y="171.7" transform="rotate(-90 191.4 171.7)">1</text>
<text x="79.7" y="177.9">I2SSDO</text>
<text x="80.1" y="174.4">I2SSDI</text>
<text x="96.4" y="177.3">1</text>
<text x="105" y="177.3">2</text>
<text x="225.2" y="192.6">Title</text>
<text x="225.2" y="197.9">Size</text>
<text x="232.2" y="197.9">Document Number</text>
<text x="232.2" y="194.4">SMDK2410X (S3C2410X DEMO BOARD)</text>
<text x="283.1" y="197.9">Rev</text>
<text x="225.2" y="203.2">Date:</text>
<text x="227" y="199.6">A3</text>
<text x="232.2" y="199.6">KEYBOARD / IIS (AUDIO CODEC)</text>
<text x="234.3" y="203.2">Monday, August 19, 2002</text>
<text x="260.3" y="203.2">Sheet</text>
<text x="269" y="203.2">6</text>
<text x="274.3" y="203.2">of</text>
<text x="279.5" y="203.2">12</text>
<text x="284.8" y="199.6">1.3</text>
</g>
<g font-size="1.6" fill="#000080">
<text x="77.5" y="15.8">J10</text>
<text x="156.3" y="12.3">R31</text>
<text x="161.6" y="12.3">10K</text>
<text x="47.7" y="19.3">R33</text>
<text x="47.7" y="22.8">4.7K</text>
<text x="77.5" y="22.8">J11</text>
<text x="156.3" y="21.1">R32</text>
<text x="161.6" y="21.1">10K</text>
<text x="33.6" y="24.6">R34</text>
<text x="38.9" y="24.6">0</text>
<text x="231.7" y="26.3">R35</text>
<text x="237" y="26.3">150K</text>
<text x="253.4" y="28.1">J12</text>
<text x="47.7" y="31.6">R36</text>
<text x="47.7" y="35.1">0 (Unload)</text>
<text x="254.5" y="30.9">JUMPER3</text>
<text x="114.3" y="42.1">R37</text>
<text x="119.5" y="42.1">0</text>
<text x="217.7" y="45.6">HEADER14</text>
<text x="100.3" y="50.9">X1</text>
<text x="231.7" y="52.6">R38</text>
<text x="237" y="52.6">150K</text>
<text x="59.9" y="57.9">R39</text>
<text x="67" y="59.6">R40</text>
<text x="74" y="57.9">R41</text>
<text x="88" y="56.1">R42</text>
<text x="93.3" y="56.1">1M</text>
<text x="100.3" y="56.1">2MHz</text>
<text x="253.6" y="54.3">J13</text>
<text x="254.5" y="57.2">JUMPER3</text>
<text x="35.4" y="63.1">R43</text>
<text x="40.7" y="63.1">15K</text>
<text x="59.9" y="61.4">15K</text>
<text x="67" y="61.4">15K</text>
<text x="74" y="61.4">150K</text>
<text x="88.9" y="63.1">C91</text>
<text x="88.9" y="65.7">22pF</text>
<text x="101.1" y="63.1">C92</text>
<text x="101.1" y="65.7">22pF</text>
<text x="217.7" y="84.2">HEADER8</text>
<text x="163.4" y="121.8">Speaker Jack</text>
<text x="58.2" y="131.5">C95</text>
<text x="59.9" y="126.2">C93</text>
<text x="63.5" y="131.5">100nF</text>
<text x="67" y="126.2">100uF/16V</text>
<text x="117.8" y="126.2">C94</text>
<text x="126.5" y="126.2">47uF/16V</text>
<text x="118.8" y="135.7">C96</text>
<text x="125.3" y="135.7">100nF</text>
<text x="202.8" y="136.9">R44</text>
<text x="210.7" y="136.7">R45</text>
<text x="117.1" y="143.4">C98</text>
<text x="122.3" y="143.4">47uF/16V</text>
<text x="137.1" y="138.5">C97</text>
<text x="142.3" y="138.5">47uF/16V</text>
<text x="154.6" y="138.5">R46</text>
<text x="159.5" y="138.5">100</text>
<text x="180.9" y="143.7">R48</text>
<text x="203.7" y="140.1">0</text>
<text x="210.7" y="140.2">0</text>
<text x="140.6" y="147.2">TP10</text>
<text x="140.6" y="149">PROBE</text>
<text x="154.6" y="146.5">R47</text>
<text x="159.5" y="146.7">100</text>
<text x="180.9" y="145.5">100</text>
<text x="193.1" y="149">47uF/16V</text>
<text x="194.9" y="147.2">C99</text>
<text x="143.2" y="154.3">R50</text>
<text x="155.5" y="154.3">R51</text>
<text x="181.1" y="153.4">R49</text>
<text x="185.3" y="153.4">6.8K</text>
<text x="40" y="160.6">R52</text>
<text x="44.9" y="160.6">0</text>
<text x="143.2" y="156.9">10K</text>
<text x="155.5" y="156.9">10K</text>
<text x="180.9" y="159.5">C100</text>
<text x="200.9" y="160.7">MICROPHONE (1.5V,60dB)</text>
<text x="41.5" y="165.8">R53</text>
<text x="46.1" y="165.6">0</text>
<text x="77.5" y="165.6">UDA1341TS</text>
<text x="118.7" y="164.6">R54</text>
<text x="118.7" y="167.7">4.7K</text>
<text x="123.9" y="167.7">4.7K</text>
<text x="124.1" y="164.4">R55</text>
<text x="129.5" y="164.4">R56</text>
<text x="129.5" y="167.7">4.7K</text>
<text x="180.9" y="164.8">47uF/16V</text>
<text x="193.1" y="166.5">R57</text>
<text x="98" y="172.8">R59</text>
<text x="98.1" y="168.8">R58</text>
<text x="102.7" y="172.8">0</text>
<text x="103.2" y="169">0</text>
<text x="193.1" y="168.3">0</text>
<text x="98.1" y="176.3">R60</text>
<text x="102.9" y="176.3">0</text>
</g>
<g font-size="1.6" fill="#f00">
<text x="187.9" y="22.8">C8</text>
<text x="207.2" y="21.1">C1</text>
<text x="207.2" y="19.3">C0</text>
<text x="207.2" y="22.8">C2</text>
<text x="187.9" y="24.6">C9</text>
<text x="187.9" y="26.1">C10</text>
<text x="187.9" y="28.1">C11</text>
<text x="207.2" y="24.6">C3</text>
<text x="207.2" y="28.1">C5</text>
<text x="207.2" y="29.8">C6</text>
<text x="207.2" y="26.3">C4</text>
<text x="207.2" y="33.3">C8</text>
<text x="207.2" y="35.1">C9</text>
<text x="207.2" y="31.6">C7</text>
<text x="207.2" y="38.6">C11</text>
<text x="207.2" y="40.3">C12</text>
<text x="207.2" y="36.8">C10</text>
<text x="187.9" y="45.4">C12</text>
<text x="187.9" y="47.2">C13</text>
<text x="207.2" y="42.1">C13</text>
<text x="207.2" y="66.6">R0</text>
<text x="207.2" y="70.1">R2</text>
<text x="207.2" y="68.4">R1</text>
<text x="207.2" y="71.9">R3</text>
<text x="207.2" y="73.6">R4</text>
<text x="207.2" y="77.1">R6</text>
<text x="207.2" y="75.4">R5</text>
<text x="154.1" y="81" transform="rotate(-90 154.1 81)">R0</text>
<text x="155.9" y="81" transform="rotate(-90 155.9 81)">R1</text>
<text x="157.6" y="81" transform="rotate(-90 157.6 81)">R2</text>
<text x="159.4" y="81" transform="rotate(-90 159.4 81)">R3</text>
<text x="178.7" y="81" transform="rotate(-90 178.7 81)">R4</text>
<text x="180.4" y="81" transform="rotate(-90 180.4 81)">R5</text>
<text x="182.2" y="81" transform="rotate(-90 182.2 81)">R6</text>
<text x="183.9" y="81" transform="rotate(-90 183.9 81)">R7</text>
<text x="207.2" y="78.9">R7</text>
<text x="122.6" y="84.5" transform="rotate(-90 122.6 84.5)">C7</text>
<text x="141.9" y="84.5" transform="rotate(-90 141.9 84.5)">C6</text>
<text x="143.6" y="84.5" transform="rotate(-90 143.6 84.5)">C5</text>
<text x="145.4" y="84.5" transform="rotate(-90 145.4 84.5)">C4</text>
<text x="147.1" y="84.5" transform="rotate(-90 147.1 84.5)">C3</text>
<text x="148.9" y="84.5" transform="rotate(-90 148.9 84.5)">C2</text>
<text x="150.6" y="84.5" transform="rotate(-90 150.6 84.5)">C1</text>
<text x="152.4" y="84.5" transform="rotate(-90 152.4 84.5)">C0</text>
</g>
<g font-size="1.6" fill="#004080">
<text x="218.5" y="20.4">C0</text>
<text x="218.5" y="22.1">C1</text>
<text x="218.5" y="23.9">C2</text>
<text x="218.5" y="25.6">C3</text>
<text x="218.5" y="27.4">C4</text>
<text x="218.5" y="29.1">C5</text>
<text x="218.5" y="30.9">C6</text>
<text x="218.5" y="32.6">C7</text>
<text x="218.5" y="34.4">C8</text>
<text x="143.1" y="40.3" transform="rotate(-90 143.1 40.3)">_ATN</text>
<text x="144.8" y="39.3" transform="rotate(-90 144.8 39.3)">_SS</text>
<text x="146.6" y="39.5" transform="rotate(-90 146.6 39.5)">SCK</text>
<text x="148.3" y="40.3" transform="rotate(-90 148.3 40.3)">MOSI</text>
<text x="150.1" y="40.3" transform="rotate(-90 150.1 40.3)">MISO</text>
<text x="151.8" y="39.9" transform="rotate(-90 151.8 39.9)">XSW</text>
<text x="153.6" y="39.7" transform="rotate(-90 153.6 39.7)">SW0</text>
<text x="155.3" y="38.3" transform="rotate(-90 155.3 38.3)">C8</text>
<text x="157.1" y="38.3" transform="rotate(-90 157.1 38.3)">C9</text>
<text x="218.5" y="36.1">C9</text>
<text x="218.5" y="37.9">C10</text>
<text x="218.5" y="39.6">C11</text>
<text x="218.5" y="41.4">C12</text>
<text x="134.4" y="44.9">PWR_OK</text>
<text x="134.4" y="46.6">NC0</text>
<text x="158.8" y="44.6" transform="rotate(-90 158.8 44.6)">C10/WUKO</text>
<text x="160.6" y="43" transform="rotate(-90 160.6 43)">C11/_LID</text>
<text x="164.6" y="44.9">NC2</text>
<text x="164.8" y="46.6">C12</text>
<text x="218.5" y="43.1">C13</text>
<text x="134.4" y="48.4">OSCO</text>
<text x="134.4" y="50.2">OSCI</text>
<text x="134.4" y="51.9">VCC</text>
<text x="134.4" y="53.7">NC3</text>
<text x="161.2" y="51.9">_IOTEST</text>
<text x="164" y="50.2">GIO0</text>
<text x="164.6" y="53.7">VSS</text>
<text x="164.8" y="48.4">C13</text>
<text x="134.4" y="55.4">NC4</text>
<text x="134.4" y="57.2">_RESET</text>
<text x="134.4" y="58.9">_WKU</text>
<text x="164.6" y="55.4">NC1</text>
<text x="165.7" y="58.9">R6</text>
<text x="165.7" y="57.2">R7</text>
<text x="134.4" y="60.7">VX</text>
<text x="134.4" y="62.4">C7</text>
<text x="165.7" y="62.4">R4</text>
<text x="165.7" y="60.7">R5</text>
<text x="143.1" y="69.6" transform="rotate(-90 143.1 69.6)">C6</text>
<text x="144.8" y="69.6" transform="rotate(-90 144.8 69.6)">C5</text>
<text x="146.6" y="69.6" transform="rotate(-90 146.6 69.6)">C4</text>
<text x="148.3" y="69.6" transform="rotate(-90 148.3 69.6)">C3</text>
<text x="150.1" y="69.6" transform="rotate(-90 150.1 69.6)">C2</text>
<text x="151.8" y="69.6" transform="rotate(-90 151.8 69.6)">C1</text>
<text x="153.6" y="69.6" transform="rotate(-90 153.6 69.6)">C0</text>
<text x="155.3" y="69.6" transform="rotate(-90 155.3 69.6)">R0</text>
<text x="157.1" y="69.6" transform="rotate(-90 157.1 69.6)">R1</text>
<text x="158.8" y="69.6" transform="rotate(-90 158.8 69.6)">R2</text>
<text x="160.6" y="69.6" transform="rotate(-90 160.6 69.6)">R3</text>
<text x="218.5" y="67.7">R0</text>
<text x="218.5" y="69.4">R1</text>
<text x="218.5" y="71.2">R2</text>
<text x="218.5" y="72.9">R3</text>
<text x="218.5" y="74.7">R4</text>
<text x="218.5" y="76.4">R5</text>
<text x="218.5" y="78.2">R6</text>
<text x="218.5" y="79.9">R7</text>
<text x="78.3" y="137.8">AVSS(ADC)</text>
<text x="92.9" y="137.8">Vref(ADC&amp;DAC)</text>
<text x="78.3" y="139.5">VINL1</text>
<text x="78.3" y="141.3">AVDD(ADC)</text>
<text x="78.3" y="143">VINR1</text>
<text x="95.8" y="143">AVDD(DAC)</text>
<text x="96" y="139.5">AVSS(DAC)</text>
<text x="99.4" y="141.3">VOUTL</text>
<text x="47.7" y="146.6">1</text>
<text x="78.3" y="144.8">Vnref(ADC)</text>
<text x="78.3" y="146.6">VINL2</text>
<text x="78.3" y="148.3">Vpref(ADC)</text>
<text x="97.2" y="148.3">AGCSTAT</text>
<text x="99" y="146.6">QMUTE</text>
<text x="99.1" y="144.8">VOUTR</text>
<text x="137.9" y="148.3">1</text>
<text x="40.7" y="150">1</text>
<text x="47.7" y="153.6">1</text>
<text x="78.3" y="150">VINR2</text>
<text x="78.3" y="151.8">OVERFL</text>
<text x="78.3" y="153.6">DVDD</text>
<text x="78.3" y="155.3">DVSS</text>
<text x="99.2" y="155.3">DATAO</text>
<text x="99.7" y="151.8">TEST1</text>
<text x="99.7" y="150">TEST2</text>
<text x="100" y="153.6">DATAI</text>
<text x="78.3" y="157.1">SYSCLK</text>
<text x="78.3" y="158.8">L3MODE</text>
<text x="78.3" y="160.6">L3CLOCK</text>
<text x="98.6" y="160.6">L3DATA</text>
<text x="101.4" y="158.8">BCK</text>
<text x="102" y="157.1">WS</text>
</g>
<g font-size="1.6" fill="#00f">
<text x="64.8" y="127.9" transform="rotate(-90 64.8 127.9)">+</text>
<text x="122.6" y="127.9" transform="rotate(-90 122.6 127.9)">+</text>
<text x="131.4" y="143.7" transform="rotate(-90 131.4 143.7)">+</text>
<text x="140.2" y="140.2" transform="rotate(-90 140.2 140.2)">+</text>
<text x="197.1" y="151.6" transform="rotate(90 197.1 151.6)">+</text>
<text x="179.7" y="161.1">+</text>
</g>
<g font-size="1.3">
<text x="30.7" y="1.7">5</text>
<text x="88" y="1.7">4</text>
<text x="145.2" y="1.7">3</text>
<text x="202.4" y="1.7">2</text>
<text x="259.7" y="1.7">1</text>
<text x=".8" y="28.4">D</text>
<text x="288.7" y="28.4">D</text>
<text x=".8" y="78.7">C</text>
<text x="288.7" y="78.7">C</text>
<text x=".8" y="129.1">B</text>
<text x="288.7" y="129.1">B</text>
<text x=".8" y="179.4">A</text>
<text x="288.7" y="179.4">A</text>
<text x="30.7" y="204.8">5</text>
<text x="88" y="204.8">4</text>
<text x="145.2" y="204.8">3</text>
<text x="202.4" y="204.8">2</text>
<text x="259.7" y="204.8">1</text>
</g>
<g font-size="1.2" fill="#000080">
<text x="36.8" y="148.9">TP11</text>
<text x="43.3" y="147.1">PROBE</text>
<text x="43.6" y="145.4">TP9</text>
<text x="36.6" y="150.4">PROBE</text>
<text x="43.5" y="154">PROBE</text>
<text x="43.8" y="152.7">TP12</text>
</g>
</svg>
